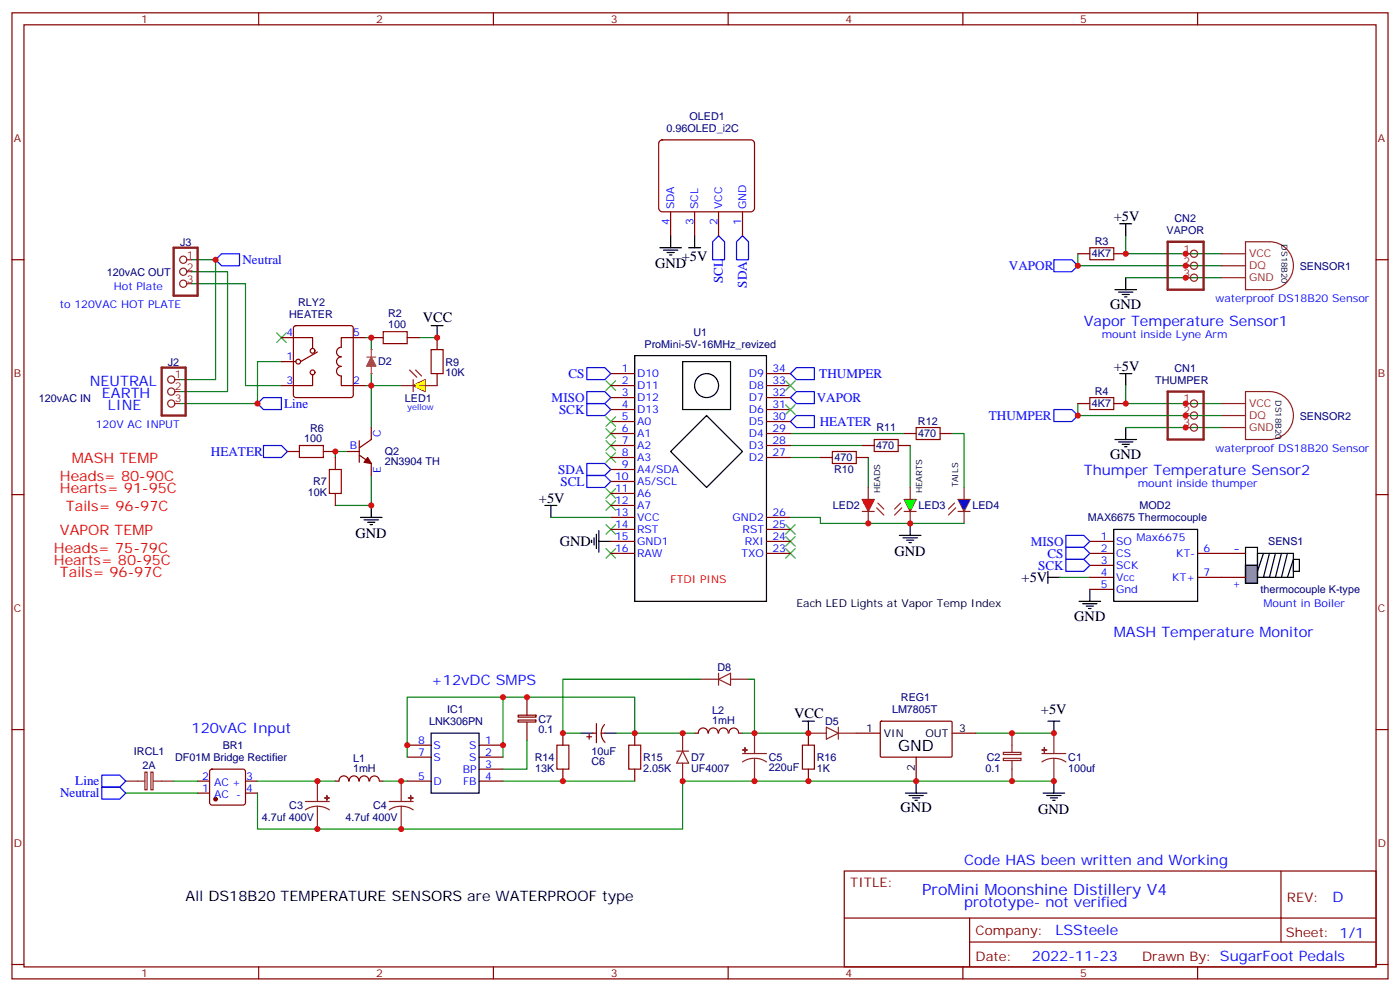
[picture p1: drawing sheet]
<svg xmlns="http://www.w3.org/2000/svg" width="412mm" height="292mm" viewBox="0 0 412 292" stroke-linecap="round" stroke-linejoin="round" font-family="sans-serif">
<g fill="none" stroke="#870000" stroke-width=".35">
<path d="M3.5 3.8h405.4v284.3h-405.4zM7.1 7.3h398.2v277.3h-398.2zM76.2 3.8v3.5M145.3 3.8v3.5M214.5 3.8v3.5M283.6 3.8v3.5M352.8 3.8v3.5M3.5 76.4h3.6M405.3 76.4h3.6M3.5 145.6h3.6M405.3 145.6h3.6M3.5 214.7h3.6"/>
<path d="M405.3 214.7h3.6M248.7 256.4h156.6v28.2h-156.6zM377.3 256.4v20.9M248.7 270.2h156.5M285.6 277.3h119.6M285.6 270.2v14.1M3.5 283.9h3.6M76.2 284.6v3.5M145.3 284.6v3.5M214.5 284.6v3.5M283.6 284.6v3.5M352.8 284.6v3.5"/>
<path d="M405.3 283.9h3.6"/>
</g>
<g fill="none" stroke="#000" stroke-width=".35">
<path d="M194.4 72.9h6.3M195.4 73.6h4.3M196.5 74.3h2.1M197.2 75h.7M197.6 69.4v3.5M202.8 72.9h3.6M204.6 69.4v3.5M127 95.8h3.5M128.8 95.8v3.6M329.8 110h3.6M331.6 110v3.5M328.4 129.4h6.4"/>
<path d="M329.5 130.1h4.2M330.6 130.8h2.1M331.3 131.5h.7M331.6 125.8v3.6M106.2 152.3h6.3M107.2 153h4.3M108.3 153.7h2.1M109 154.4h.7M109.4 148.8v3.5M174.3 159v.7M175 158.3v2.1M175.7 157.2v4.3"/>
<path d="M176.4 159.3h3.5M176.4 156.2v6.3M264.9 157.6h6.4M266 158.3h4.2M267.1 159h2.1M267.8 159.7h.7M268.1 154.1v3.5M308.7 169.9h3.5M308.7 168.2v3.5M317.9 177h6.3M318.9 177.7h4.2M320 178.4h2.1"/>
<path d="M320.7 179.1h.7M321 173.5v3.5M366.9 166.4h3.5M372.2 162.9l-1.8 5.3M373.9 162.9l-1.7 7h1.7l1.8-7M377.5 162.9l-1.8 7M379.2 162.9l-1.7 7M381 164.6l-1.8 5.3M236.4 212.3h3.5M238.1 212.3v3.5M308.7 212.3h3.5M310.4 212.3v3.5"/>
<path d="M266.7 233.4h6.3M267.8 234.1h4.2M268.8 234.8h2.1M269.5 235.5h.7M269.9 229.9v3.5M307.3 233.4h6.3M308.3 234.1h4.3M309.4 234.8h2.1M310.1 235.5h.7M310.4 229.9v3.5"/>
</g>
<path d="M211.7 69.4l1.7 1.8v5.2h-3.5v-5.2zM218.7 69.4l1.8 1.8v5.2h-3.5v-5.2zM172.9 118.8h5.3l1.7 1.7-1.7 1.8h-5.3zM172.9 115.3h5.3l1.7 1.7-1.7 1.8h-5.3zM172.9 108.2h5.3l1.7 1.8-1.7 1.7h-5.3zM77.6 131.1h5.3l1.8 1.8-1.8 1.8h-5.3zM172.9 136.4h5.3l1.7 1.8-1.7 1.7h-5.3zM172.9 139.9h5.3l1.7 1.8-1.7 1.8h-5.3zM234.6 122.3h5.3v3.5h-5.3l-1.8-1.7zM314 157.6h5.3l1.7 1.7-1.7 1.8h-5.3zM314 164.6h5.3l1.7 1.8-1.7 1.8h-5.3zM314 161.1h5.3l1.7 1.8-1.7 1.7h-5.3z" fill="none" stroke="#00f" stroke-width=".35"/>
<g fill="none" stroke="#008700" stroke-width=".35">
<path d="M56.4 76.4h7.1v35.3h-10.6M56.4 80h10.6v35.3h-14.1M56.4 83.5h15.9v30h10.6M107.6 99.4h1.8v3.5M123.5 99.4h5.3M82.9 106.4h-7.1v12.4h-22.9M109.4 110v3.5h-1.8M118.2 113.5h-8.8v12.3M331.6 113.5v5.3h28.2M102.3 132.9h-3.5v1.8M109.4 139.9v8.9h-10.6M331.6 125.8h28.2"/>
<path d="M312.2 169.9h8.8M287.5 215.8h22.9"/>
</g>
<g fill="none" stroke="#3c3" stroke-width=".35">
<path d="M81.5 98l2.8 2.8M84.3 98l-2.8 2.8M178.5 112.1l2.8 2.8M181.3 112.1l-2.8 2.8M178.5 126.2l2.8 2.8M178.5 129.7l2.8 2.8M178.5 133.2l2.8 2.9M181.3 126.2l-2.8 2.8M181.3 129.7l-2.8 2.8M181.3 133.2l-2.8 2.9M178.5 143.8l2.8 2.8M178.5 147.4l2.8 2.8"/>
<path d="M178.5 154.4l2.8 2.8M181.3 143.8l-2.8 2.8M181.3 147.4l-2.8 2.8M181.3 154.4l-2.8 2.8M231.4 154.4l2.8 2.8M231.4 157.9l2.8 2.9M234.2 154.4l-2.8 2.8M234.2 157.9l-2.8 2.9M178.5 161.5l2.8 2.8M181.3 161.5l-2.8 2.8M231.4 161.5l2.8 2.8M234.2 161.5l-2.8 2.8"/>
</g>
<path d="M125 112.1l-1.3 .9-1.1 .2 2.1-.6 .2-.3v.9l-1.6 .1 1.4-.2-.3-.2v-.3l-1.3 .3 .7-.4 1-.2 .2 .3v2.3l-2.5-1.2 2.4-.3-2.3-.2 2 .7 .3 .3v.2h-.7l-.7-.5 1.2 .3v-.8l.2 1.4h-.5l-.8-.6-.9-.4-.1-.4h-.4l1.1 .3" fill="none" stroke="#f00" stroke-width=".35"/>
<path d="M366.9 166.4h3.5v5.3h-3.5z" fill="#999" stroke="#000" stroke-width=".35"/>
<path d="M317.5 74.7v3.5h42.3M331.6 69.4v5.3h28.2M331.6 81.7h28.2M232.8 134.7h8.9M232.8 131.1h21.2M232.8 127.6h33.5M255.8 134.7v8.8M268.1 131.1v12.4" fill="none" stroke="#008700" stroke-width=".35"/>
<path d="M329.8 65.9h3.6M331.6 65.9v3.5M328.4 85.3h6.4M329.5 86h4.2M330.6 86.7h2.1M331.3 87.4h.7M331.6 81.7v3.6" fill="none" stroke="#000" stroke-width=".35"/>
<path d="M310.4 76.4h5.3l1.8 1.8-1.8 1.8h-5.3z" fill="none" stroke="#00f" stroke-width=".35"/>
<g fill="none" stroke="#8c2424" stroke-width=".35">
<path d="M349.2 74.7h1.5M349.2 78.2h1.5M349.2 81.7h1.5M349.2 118.8h1.5M349.2 122.3h1.5M349.2 125.8h1.5M298.1 215.8v5.6M310.4 215.8v6M295.6 223.2h5.1v.6h-5.1zM295.6 221.4h5.1v.7h-5.1zM298.1 223.9v6M306.9 221.8h7.1"/>
<path d="M310.4 223.2l1.9 .2 1.7 .9M310.4 223.2l-1.8 .2-1.7 .9M310.4 223.2v6.7"/>
<circle cx="351.7" cy="74.7" r="1.06"/>
<circle cx="351.7" cy="78.2" r="1.06"/>
<circle cx="351.7" cy="81.7" r="1.06"/>
<circle cx="351.7" cy="118.8" r="1.06"/>
<circle cx="351.7" cy="122.3" r="1.06"/>
<circle cx="351.7" cy="125.8" r="1.06"/>
</g>
<g fill="#8c2424" stroke="#8c2424" stroke-width=".35">
<path d="M306.9 220.7l1.4 .1z"/>
<path d="M307.6 220l.1 1.4z"/>
</g>
<path d="M344 71.2h10.5v14.1h-10.5zM344 115.3h10.5v14.1h-10.5z" fill="none" stroke="#8c2424" stroke-width=".71"/>
<path d="M108 105.1h2.7M109.4 105.1l1.3 2.7h-2.7zM109.4 102.9v2.2M109.4 107.8v2.2" fill="none" stroke="#a64a4a" stroke-width=".35"/>
<g fill="#a64a4a">
<circle cx="109.4" cy="110" r=".18"/>
<circle cx="109.4" cy="102.9" r=".18"/>
</g>
<path d="M109.4 105.1l1.3 2.7h-2.7z" fill="#a64a4a" stroke="#a64a4a" stroke-width=".29"/>
<path d="M51.2 72.9h7v14.1h-7zM47.6 108.2h7.1v14.1h-7.1z" fill="none" stroke="#8c2424" stroke-width=".71"/>
<g fill="none" stroke="#8c2424" stroke-width=".35">
<path d="M55 76.4h1.4M55 80h1.4M359.8 78.2h7.1M359.8 74.7h7.1M366.9 71.2h7a7.1 7.1 0 0 1 7.1 7 7.1 7.1 0 0 1-7.1 7.1h-7zM55 83.5h1.4M359.8 81.7h7.1M51.5 111.7h1.4M51.5 115.3h1.4M51.5 118.8h1.4M118.2 113.5h10.6M120.6 108.9l2.2 2.1"/>
<path d="M121.7 113.5l3.5-1.8v3.6zM121.7 111.7v3.6M122.4 108.9l1.8 1.8M359.8 118.8h7.1M366.9 115.3h7a7.1 7.1 0 0 1 7.1 7 7.1 7.1 0 0 1-7.1 7.1h-7zM359.8 125.8h7.1M359.8 122.3h7.1M254 147h3.5l-1.7 3.5zM254 150.5h3.5M255.8 143.5v10.6M258.2 149.5l2.1 2.1M258.6 148.1l1.7 1.7"/>
<path d="M265.3 148.1l-1.8 1.7M265.6 149.5l-2.1 2.1M266.3 150.5h3.6M266.3 147h3.6l-1.8 3.5zM268.1 143.5v10.6M281.2 148.1l-1.8 1.7M281.5 149.5l-2.1 2.1M282.2 150.5h3.6M282.2 147h3.6l-1.8 3.5zM284 143.5v10.6M206.4 199.9h5.3M211.7 199.9l3.5-1.7v3.5z"/>
<path d="M211.7 198.2v3.5M215.2 199.9h5.3M201.1 215.8v5.3M222.2 215.8v6M238.1 215.8h5.3M243.4 214l3.5 1.8-3.5 1.8zM246.9 214v3.6M246.9 215.8h5.3M37 229.9h5.7M42.7 227.3h.6v5.1h-.6zM44.4 227.3h.7v5.1h-.7zM45.2 229.9h6"/>
<path d="M90 235.9h7M93.5 237.3l-1.9 .2-1.6 .9M93.5 237.3l1.8 .3 1.7 .8M93.5 229.9v6M93.5 237.3v6.7M114.7 235.9h7M118.2 237.3l-1.9 .2-1.6 .9M118.2 237.3l1.8 .3 1.7 .8M118.2 229.9v6M118.2 237.3v6.7M199.3 221.1h3.5M201.1 221.1l1.7 3.5h-3.5z"/>
<path d="M201.1 224.6v5.3M218.7 221.8h7.1M222.2 223.2l1.9 .2 1.7 .9M222.2 223.2l-1.8 .2-1.7 .9M222.2 223.2v6.7"/>
<circle cx="54" cy="80" r="1.06"/>
<circle cx="54" cy="76.4" r="1.06"/>
<circle cx="54" cy="83.5" r="1.06"/>
<circle cx="50.4" cy="115.3" r="1.06"/>
<circle cx="50.4" cy="118.8" r="1.06"/>
<circle cx="50.4" cy="111.7" r="1.06"/>
</g>
<g fill="none" stroke="#870000" stroke-width=".35">
<path d="M194.3 41.6l.8-.4h26.1l.6 .2 .4 .8v19.1l-.2 .6-.8 .4h-26.1l-.6-.2-.5-.8v-19.1zM197.6 62.3v7.1M204.6 62.3v7.1M211.7 62.3v7.1M218.7 62.3v7.1M317.5 74.7h3.5M328.1 74.7h3.5M82.9 99.4h9.2v3.2M86.7 96.1l.4-.3h16.3l.5 .3 .2 .5v19.7l-.3 .5-.4 .2h-16.3l-.5-.2-.2-.5v-19.7zM107.6 99.4h-7.1v2.8a1.41 1.41 0 0 0-1.4 1.4 1.41 1.41 0 0 0 1.4 1.4 1.41 1.41 0 0 0-1.4 1.4 1.41 1.41 0 0 0 1.4 1.4 1.41 1.41 0 0 0-1.4 1.5 1.41 1.41 0 0 0 1.4 1.4v2.8h7.1M109.4 99.4h3.5M119.9 99.4h3.6"/>
<path d="M128.8 99.4v3.5M82.9 106.4h4.2M92.1 110.3v3.2h-9.2M93.5 103.6l-5 2.8M128.8 110v3.5M179.9 113.5h7.1M179.9 110h7.1M179.9 117h7.1M225.8 113.5h7M225.8 110h7M225.8 117h7M317.5 118.8h3.5"/>
<path d="M328.1 118.8h3.5M84.7 132.9h3.5M95.2 132.9h3.6M98.8 134.7v3.5M102.3 132.9h3.5M105.8 133.9l3.6 2.5v3.5M105.8 129.7v6.4M109.4 125.8v3.6l-3.6 2.4M179.9 134.7h7.1M179.9 131.1h7.1M179.9 127.6h7.1M179.9 120.5h7.1"/>
<path d="M179.9 124.1h7.1M179.9 138.2h7.1M225.8 134.7h7M225.8 131.1h7M225.8 127.6h7M225.8 120.5h7M225.8 124.1h7M241.7 134.7h3.5M252.2 134.7h3.6M254 131.1h3.5M264.6 131.1h3.5M266.3 127.6h3.6"/>
<path d="M276.9 127.6h3.6M98.8 145.2v3.6M179.9 159.3h7.1M179.9 152.3h7.1M179.9 155.8h7.1M179.9 141.7h7.1M179.9 145.2h7.1M179.9 148.8h7.1M225.8 159.3h7M225.8 152.3h7M225.8 155.8h7M321 159.3h7.1"/>
<path d="M179.9 162.9h7.1M225.8 162.9h7M321 162.9h7.1M321 166.4h7.1M321 169.9h7.1M321 173.5h7.1M352.8 162.9h14.1M352.8 169.9h14.1M119.9 219.3h7.1M141.1 219.3h7.1M152.6 210.5h5.3v.6h-5.3zM155.2 205.2v5.3"/>
<path d="M155.2 212.6v5.3M157.9 211.9h-5.3v.6h5.3v-.6M165.8 215.8v3.5M172.9 216.9h1.4M173.6 216.1v1.5M174.6 215.8h1.1M175.7 213v5.6M177.1 215.8h1.1M178.1 213.3a3.8 3.8 0 0 0 .1 5.2M187 215.8v3.5M208.5 215.8a1.41 1.41 0 0 0-1.4-1.5 1.41 1.41 0 0 0-1.4 1.5h-1.1M208.7 215.8a1.41 1.41 0 0 1 1.4-1.5 1.41 1.41 0 0 1 1.4 1.5"/>
<path d="M211.7 215.8a1.41 1.41 0 0 1 1.4-1.5 1.41 1.41 0 0 1 1.4 1.5M214.7 215.8a1.41 1.41 0 0 1 1.4-1.5 1.41 1.41 0 0 1 1.4 1.5M217.7 215.8h1M238.1 215.8v3.5M252.2 215.8h7.1M259.3 212.4l.3-.1h20.7l.2 .3-.1 10.1-.3 .1h-20.6l-.2-.3zM280.5 215.8h7M58.2 229.9h3.5M58.2 233.4h3.5M62 226.6l.4-.2h9.2l.5 .2 .2 .5v9.2l-.2 .5-.5 .2h-9.2l-.5-.3-.2-.4v-9.2zM72.3 229.9h3.5M72.3 233.4h3.5"/>
<path d="M102.7 229.9a1.41 1.41 0 0 0-1.4-1.5 1.41 1.41 0 0 0-1.4 1.5h-1.1M102.9 229.9a1.41 1.41 0 0 1 1.4-1.5 1.41 1.41 0 0 1 1.4 1.5M105.9 229.9a1.41 1.41 0 0 1 1.4-1.5 1.41 1.41 0 0 1 1.4 1.5M108.9 229.9a1.41 1.41 0 0 1 1.4-1.5 1.41 1.41 0 0 1 1.4 1.5M111.8 229.9h1.1M119.9 222.8h7.1M119.9 229.9h7.1M141.1 222.8h7.1M141.1 226.4h7.1M141.1 229.9h7.1M165.8 226.4v3.5M187 226.4v3.5"/>
<path d="M238.1 226.4v3.5M269.9 222.8v7.1"/>
<circle cx="87.8" cy="106.4" r=".71"/>
<circle cx="92.1" cy="109.6" r=".71"/>
<circle cx="92.1" cy="103.3" r=".71"/>
</g>
<g fill="none" stroke="#000" stroke-width=".35">
<path d="M187 104.7h38.8v72.3h-38.8zM201.1 106.4h14.1v14.1h-14.1zM208.1 122.3l10.6 10.6-10.6 10.6-10.5-10.6zM160.5 148.8h3.5M162.3 148.8v3.5M328.1 155.8h24.7v21.2h-24.7zM366.9 161.1h3.5v10.6h-3.5zM370.4 162.9h10.6v7h-10.6zM381 164.6h1.8v3.6h-1.8zM127 215.8h14.1v17.6h-14.1zM171.1 215.8h3.5M178.2 215.8h3.5"/>
<circle cx="208.1" cy="113.5" r="3.5"/>
</g>
<g fill="#870000" stroke="#870000" stroke-width=".35">
<path d="M108.3 134.7l1.1 1.7-2.2-.3z"/>
<circle cx="63.5" cy="235.2" r=".53"/>
</g>
<path d="M321 72.9h7.1v3.5h-7.1zM112.9 97.6h7v3.5h-7zM127 102.9h3.5v7.1h-3.5zM321 117h7.1v3.5h-7.1zM88.2 131.1h7v3.6h-7zM97 138.2h3.5v7h-3.5zM245.2 132.9h7v3.5h-7zM257.5 129.4h7.1v3.5h-7.1zM269.9 125.8h7v3.6h-7zM164 219.3h3.6v7.1h-3.6zM185.2 219.3h3.5v7.1h-3.5zM236.4 219.3h3.5v7.1h-3.5z" fill="none" stroke="#a10000" stroke-width=".35"/>
<g fill="#8c2424" stroke="#8c2424" stroke-width=".35">
<path d="M95.6 234.8l1.4 .1z"/>
<path d="M96.3 234.1v1.4z"/>
<path d="M120.3 234.8l1.4 .1z"/>
<path d="M121 234.1v1.4z"/>
<path d="M218.7 220.7l1.4 .1z"/>
<path d="M219.4 220l.1 1.4z"/>
</g>
<path d="M63.5 76.4l1.8-1.7h5.3v3.5h-5.3zM75.8 118.8l1.8-1.8h5.3v3.5h-5.3zM232.8 117l1.8-1.7h5.3v3.5h-5.3zM232.8 110l1.8-1.8h5.3v3.5h-5.3zM310.4 120.5h5.3l1.8 1.8-1.8 1.8h-5.3zM282.5 147.3h2.9l-1.3 2.4-.5-.5-.8-1.7 2.4-.2 .1 .3-1.2 .2h-1.1l1.9 .1-1.5 .3 1.3 .1-1 .2 .7 .1 .1 .2h-.5l-.4-.3 .5 .9v-.4M30 228.1h5.3l1.7 1.8-1.7 1.8h-5.3zM30 231.7h5.3l1.7 1.7-1.7 1.8h-5.3z" fill="none" stroke="#00f" stroke-width=".35"/>
<g fill="none" stroke="#008700" stroke-width=".35">
<path d="M317.5 118.8v3.5h42.3M280.5 127.6h3.5v15.9M162.3 152.3h17.6M232.8 152.3h8.9v1.8h42.3M206.4 199.9h-40.6v15.9h5.3M220.5 199.9h1.7v15.9M148.2 205.2h38.8v10.6M155.2 217.9v8.5h-7M181.7 215.8h5.3M187 215.8h17.6M218.7 215.8h19.4M37 233.4h21.2"/>
<path d="M51.2 229.9h7M75.8 229.9h23M112.9 229.9h7M119.9 222.8v-17.6h28.3v17.6M148.2 229.9h38.8M310.4 229.9h-109.3v14.1h-125.3v-10.6"/>
</g>
<path d="M231.4 112.1l2.8 2.8M231.4 119.1l2.8 2.9M234.2 112.1l-2.8 2.8M234.2 119.1l-2.8 2.9M178.5 122.7l2.8 2.8M181.3 122.7l-2.8 2.8" fill="none" stroke="#3c3" stroke-width=".35"/>
<path d="M122.5 113.7h2.5l.1 1.2-2.4-1.1 1.8 .1 .3 .1-1 .1 1.1 .1-.3 .1 .3 .3M125 112.1l-2.4 1.1h2.4v-.9l-1.4 .7 1.1-.3v.2" fill="none" stroke="#ff0" stroke-width=".35"/>
<path d="M254.3 147.2l.2 .8 1 1.4a.25 .25 0 0 0 .2 .3 .25 .25 0 0 0 .3-.3l1-1.6 .1-.5h-2.7l2.7 .2h-2.5l.7 .3h1.5l-2.2 .1 2 .2-1.7 .1 .9 .4h.5v-.2l-1.1 .3 .3 .2h.7l-.6 .1 .1 .4h.2v-.3" fill="none" stroke="#f00" stroke-width=".35"/>
<path d="M266.6 147.3l2.9-.1-1.2 2.5-.6-.5-.9-1.7h2.4l-2.1 .2 1.9 .1-1.7 .4h1.4l-1.3 .2 1.2 .1-.9 .2 .6 .2 .1 .3-.5-.2 .1 .3h.4l.1-.8" fill="none" stroke="#0f0" stroke-width=".35"/>
<g fill="#c00">
<circle cx="109.4" cy="99.4" r=".88"/>
<circle cx="109.4" cy="113.5" r=".88"/>
<circle cx="98.8" cy="132.9" r=".88"/>
<circle cx="128.8" cy="99.4" r=".88"/>
<circle cx="349.3" cy="118.8" r=".88"/>
<circle cx="349.3" cy="125.8" r=".88"/>
<circle cx="310.4" cy="215.8" r=".88"/>
<circle cx="298.1" cy="215.8" r=".88"/>
<circle cx="349.3" cy="81.7" r=".88"/>
<circle cx="349.3" cy="78.2" r=".88"/>
<circle cx="349.3" cy="74.7" r=".88"/>
<circle cx="317.5" cy="78.2" r=".88"/>
<circle cx="109.4" cy="148.8" r=".88"/>
<circle cx="63.5" cy="76.4" r=".88"/>
<circle cx="75.8" cy="118.8" r=".88"/>
<circle cx="93.5" cy="229.9" r=".88"/>
<circle cx="118.2" cy="229.9" r=".88"/>
<circle cx="93.5" cy="244" r=".88"/>
<circle cx="119.9" cy="219.3" r=".88"/>
<circle cx="148.2" cy="219.3" r=".88"/>
<circle cx="148.2" cy="205.2" r=".88"/>
<circle cx="165.8" cy="229.9" r=".88"/>
<circle cx="187" cy="215.8" r=".88"/>
<circle cx="155.2" cy="205.2" r=".88"/>
<circle cx="118.2" cy="244" r=".88"/>
<circle cx="201.1" cy="215.8" r=".88"/>
<circle cx="222.3" cy="215.8" r=".88"/>
<circle cx="222.3" cy="229.9" r=".88"/>
<circle cx="201.1" cy="229.9" r=".88"/>
<circle cx="165.8" cy="215.8" r=".88"/>
<circle cx="238.1" cy="215.8" r=".88"/>
<circle cx="269.9" cy="229.9" r=".88"/>
<circle cx="238.1" cy="229.9" r=".88"/>
<circle cx="310.4" cy="229.9" r=".88"/>
<circle cx="298.1" cy="229.9" r=".88"/>
<circle cx="349.3" cy="122.3" r=".88"/>
<circle cx="317.5" cy="122.3" r=".88"/>
<circle cx="268.1" cy="154.1" r=".88"/>
<circle cx="255.8" cy="154.1" r=".88"/>
<circle cx="331.6" cy="74.7" r=".88"/>
<circle cx="331.6" cy="118.8" r=".88"/>
</g>
<text font-size="4.6" x="264.6" y="221.1">GND</text>
<text font-size="4.6" fill="#00f" x="271.6" y="263.4">ProMini Moonshine Distillery V4</text>
<g font-size="4.2">
<text x="328.1" y="65.2">+5V</text>
<text x="200.8" y="76.9">+5V</text>
<text x="193" y="79">GND</text>
<text x="124.6" y="94.8">VCC</text>
<text x="327" y="90.9">GND</text>
<text x="328.1" y="109.3">+5V</text>
<text x="327" y="135">GND</text>
<text x="158.7" y="148.1">+5V</text>
<text x="104.7" y="158.3">GND</text>
<text x="164.9" y="160.8">GND</text>
<text x="263.5" y="163.6">GND</text>
<text x="300.9" y="171.3">+5V</text>
<text x="316.4" y="182.6">GND</text>
<text x="233.9" y="211.3">VCC</text>
<text x="306.6" y="210.1">+5V</text>
<text x="265.3" y="239.1">GND</text>
<text x="305.8" y="239.5">GND</text>
<text x="54.7" y="265.2">All DS18B20 TEMPERATURE SENSORS are WATERPROOF type</text>
</g>
<g font-size="4.2" fill="#00f">
<text x="319.3" y="95.8">Vapor Temperature Sensor1</text>
<text x="26.5" y="113.5">NEUTRAL</text>
<text x="30" y="117">EARTH</text>
<text x="31.7" y="120.5">LINE</text>
<text x="319.3" y="139.9">Thumper Temperature Sensor2</text>
<text x="363.4" y="162.9">-</text>
<text x="328.1" y="187.6">MASH Temperature Monitor</text>
<text x="127" y="201.7">+12vDC SMPS</text>
<text x="56.4" y="215.8">120vAC Input</text>
<text x="284" y="254.6">Code HAS been written and Working</text>
<text x="284" y="266.9">prototype- not verified</text>
<text x="392.5" y="265.6">D</text>
<text x="310.9" y="275.2">LSSteele</text>
<text x="304" y="283">2022-11-23</text>
</g>
<g font-size="4.2" fill="#f00">
<text x="21.2" y="136.4">MASH TEMP</text>
<text x="17.6" y="141.7">Heads= 80-90C</text>
<text x="17.6" y="145.2">Hearts= 91-95C</text>
<text x="19.4" y="150.5">Tails= 96-97C</text>
<text x="17.6" y="157.6">VAPOR TEMP</text>
<text x="15.9" y="162.9">Heads= 75-79C</text>
<text x="15.9" y="166.4">Hearts= 80-95C</text>
<text x="17.6" y="169.9">Tails= 96-97C</text>
</g>
<g font-size="3.9" fill="#00f">
<text x="71.4" y="77.6">Neutral</text>
<text x="212.9" y="83.4" transform="rotate(-90 212.9 83.4)">SCL</text>
<text x="297.2" y="79.5">VAPOR</text>
<text x="220" y="84.7" transform="rotate(-90 220 84.7)">SDA</text>
<text x="167.5" y="111.2">CS</text>
<text x="241.3" y="111.2">THUMPER</text>
<text x="162.5" y="118.3">MISO</text>
<text x="240.6" y="118.4">VAPOR</text>
<text x="83.7" y="120.1">Line</text>
<text x="164.7" y="121.8">SCK</text>
<text x="241.5" y="125.3">HEATER</text>
<text x="291.3" y="123.6">THUMPER</text>
<text x="62.1" y="134.2">HEATER</text>
<text x="164.4" y="139.4">SDA</text>
<text x="165.1" y="143">SCL</text>
<text x="303.6" y="160.6">MISO</text>
<text x="305.8" y="167.7">SCK</text>
<text x="308.6" y="164.1">CS</text>
<text x="22.2" y="231.1">Line</text>
<text x="17.7" y="234.7">Neutral</text>
</g>
<g font-size="3.9" fill="#800">
<text x="250.5" y="260.9">TITLE:</text>
<text x="379.1" y="265.6">REV:</text>
<text x="287.4" y="275.1">Company:</text>
<text x="378.7" y="275.8">Sheet: 1/1</text>
<text x="287.4" y="282.8">Date:</text>
<text x="336.4" y="282.9">Drawn By: SugarFoot Pedals</text>
</g>
<g font-size="3.2" fill="#800">
<text x="41.6" y="6.8">1</text>
<text x="110.8" y="6.8">2</text>
<text x="179.9" y="6.8">3</text>
<text x="249.1" y="6.8">4</text>
<text x="318.2" y="6.8">5</text>
<text x="4.1" y="41.9">A</text>
<text x="405.9" y="41.9">A</text>
<text x="4.1" y="111">B</text>
<text x="405.9" y="111">B</text>
<text x="4.1" y="180.2">C</text>
<text x="405.9" y="180.2">C</text>
<text x="4.1" y="249.3">D</text>
<text x="405.9" y="249.3">D</text>
<text x="41.6" y="287.6">1</text>
<text x="110.8" y="287.6">2</text>
<text x="179.9" y="287.6">3</text>
<text x="249.1" y="287.6">4</text>
<text x="318.2" y="287.6">5</text>
</g>
<g font-size="3.2" fill="#000080">
<text x="203.1" y="35.3">OLED1</text>
<text x="196.3" y="38.8">0.96OLED_i2C</text>
<text x="346" y="65.4">CN2</text>
<text x="343.6" y="68.8">VAPOR</text>
<text x="53" y="72.3">J3</text>
<text x="321.6" y="75.8">4K7</text>
<text x="322.5" y="72.2">R3</text>
<text x="31.5" y="81.1">120vAC OUT</text>
<text x="382.8" y="79.5">SENSOR1</text>
<text x="87.8" y="90">RLY2</text>
<text x="85.2" y="93.5">HEATER</text>
<text x="114.3" y="93.3">R2</text>
<text x="114.3" y="96.6">100</text>
<text x="204.3" y="98.8">U1</text>
<text x="49.4" y="107.6">J2</text>
<text x="111.4" y="107.5">D2</text>
<text x="131.2" y="107.7">R9</text>
<text x="189.9" y="102.3">ProMini-5V-16MHz_revized</text>
<text x="131.2" y="110.7">10K</text>
<text x="340.3" y="112.9">THUMPER</text>
<text x="346" y="109.5">CN1</text>
<text x="11.4" y="118.2">120vAC IN</text>
<text x="119.3" y="118.3">LED1</text>
<text x="321.6" y="119.9">4K7</text>
<text x="322.5" y="116.3">R4</text>
<text x="270.4" y="125.2">R12</text>
<text x="382.8" y="123.6">SENSOR2</text>
<text x="89.6" y="130.1">100</text>
<text x="91.3" y="127.1">R6</text>
<text x="258.2" y="127">R11</text>
<text x="270.5" y="128.7">470</text>
<text x="113.4" y="137">2N3904 TH</text>
<text x="113.4" y="134.1">Q2</text>
<text x="245.8" y="135.8">470</text>
<text x="258.1" y="132.3">470</text>
<text x="92.3" y="142.8">R7</text>
<text x="245.7" y="139.3">R10</text>
<text x="90.7" y="146">10K</text>
<text x="245.4" y="149.9">LED2</text>
<text x="270.6" y="149.9">LED3</text>
<text x="286.5" y="149.9">LED4</text>
<text x="335.7" y="149.9">MOD2</text>
<text x="320.4" y="153.5">MAX6675 Thermocouple</text>
<text x="373.6" y="160.5">SENS1</text>
<text x="371.3" y="174.6">thermocouple K-type</text>
<text x="211.3" y="197.6">D8</text>
<text x="131.7" y="209.9">IC1</text>
<text x="262.8" y="209.9">LM7805T</text>
<text x="265.4" y="206.4">REG1</text>
<text x="126.4" y="213.4">LNK306PN</text>
<text x="158.6" y="215.7">0.1</text>
<text x="158.6" y="212.7">C7</text>
<text x="209.8" y="213.2">1mH</text>
<text x="209.8" y="210.3">L2</text>
<text x="243.1" y="213.3">D5</text>
<text x="65.6" y="220.5">BR1</text>
<text x="39.4" y="222.2">IRCL1</text>
<text x="42" y="226.2">2A</text>
<text x="51.6" y="224">DF01M Bridge Rectifier</text>
<text x="104" y="227.3">1mH</text>
<text x="104" y="224.4">L1</text>
<text x="157.5" y="224.1">R14</text>
<text x="157.7" y="227.1">13K</text>
<text x="174.2" y="222.1">10uF</text>
<text x="174.2" y="225.2">C6</text>
<text x="189.4" y="227.1">2.05K</text>
<text x="189.4" y="224.1">R15</text>
<text x="203.6" y="227.1">UF4007</text>
<text x="203.6" y="224.1">D7</text>
<text x="226.5" y="227">220uF</text>
<text x="226.5" y="224">C5</text>
<text x="240.6" y="227.1">1K</text>
<text x="240.6" y="224.1">R16</text>
<text x="290.3" y="227.2">0.1</text>
<text x="290.7" y="224">C2</text>
<text x="314.7" y="227.2">100uf</text>
<text x="314.7" y="224">C1</text>
<text x="85.2" y="238.1">C3</text>
<text x="109.9" y="238.1">C4</text>
<text x="77.1" y="241.7">4.7uf 400V</text>
<text x="101.8" y="241.7">4.7uf 400V</text>
</g>
<g font-size="3.2" fill="#00f">
<text x="198.6" y="61.6" transform="rotate(-90 198.6 61.6)">SDA</text>
<text x="205.7" y="61.6" transform="rotate(-90 205.7 61.6)">SCL</text>
<text x="212.7" y="61.6" transform="rotate(-90 212.7 61.6)">VCC</text>
<text x="219.8" y="61.6" transform="rotate(-90 219.8 61.6)">GND</text>
<text x="197.2" y="66.1" transform="rotate(-90 197.2 66.1)">4</text>
<text x="204.3" y="66.1" transform="rotate(-90 204.3 66.1)">3</text>
<text x="211.3" y="66.1" transform="rotate(-90 211.3 66.1)">2</text>
<text x="218.4" y="66.1" transform="rotate(-90 218.4 66.1)">1</text>
<text x="33.5" y="85.3">Hot Plate</text>
<text x="358.1" y="88.8">waterproof DS18B20 Sensor</text>
<text x="17.6" y="90.6">to 120VAC HOT PLATE</text>
<text x="84.4" y="99">4</text>
<text x="104.1" y="99">5</text>
<text x="324.6" y="99.4">mount inside Lyne Arm</text>
<text x="84.4" y="106.1">1</text>
<text x="84.4" y="113.1">3</text>
<text x="104.1" y="113.1">2</text>
<text x="183.2" y="113.1">2</text>
<text x="183.2" y="109.6">1</text>
<text x="187.7" y="111">D10</text>
<text x="220.6" y="111">D9</text>
<text x="227.5" y="109.6">34</text>
<text x="227.5" y="113.1">33</text>
<text x="183.2" y="116.7">3</text>
<text x="187.7" y="118.1">D12</text>
<text x="187.7" y="114.5">D11</text>
<text x="220.6" y="114.5">D8</text>
<text x="220.6" y="118.1">D7</text>
<text x="227.5" y="116.7">32</text>
<text x="28.2" y="125.8">120V AC INPUT</text>
<text x="183.2" y="123.7">5</text>
<text x="183.2" y="120.2">4</text>
<text x="187.7" y="125.1">A0</text>
<text x="187.7" y="121.6">D13</text>
<text x="220.6" y="121.6">D6</text>
<text x="220.6" y="125.1">D5</text>
<text x="227.5" y="120.2">31</text>
<text x="227.5" y="123.7">30</text>
<text x="112.2" y="128.8" transform="rotate(-90 112.2 128.8)">C</text>
<text x="183.2" y="130.8">7</text>
<text x="183.2" y="127.2">6</text>
<text x="187.7" y="128.7">A1</text>
<text x="220.6" y="128.7">D4</text>
<text x="227.5" y="127.2">29</text>
<text x="227.5" y="130.8">28</text>
<text x="103" y="132.2">B</text>
<text x="183.2" y="134.3">8</text>
<text x="183.2" y="137.8">9</text>
<text x="187.7" y="135.7">A3</text>
<text x="187.7" y="132.2">A2</text>
<text x="220.6" y="132.2">D3</text>
<text x="220.6" y="135.7">D2</text>
<text x="227.5" y="134.3">27</text>
<text x="358.1" y="132.9">waterproof DS18B20 Sensor</text>
<text x="112.2" y="139.2" transform="rotate(-90 112.2 139.2)">E</text>
<text x="181.2" y="141.4">10</text>
<text x="187.7" y="142.8">A5/SCL</text>
<text x="187.7" y="139.2">A4/SDA</text>
<text x="335.1" y="143.5">mount inside thumper</text>
<text x="181.2" y="144.9">11</text>
<text x="181.2" y="148.4">12</text>
<text x="187.7" y="146.3">A6</text>
<text x="187.7" y="149.8">A7</text>
<text x="181.2" y="155.5">14</text>
<text x="181.2" y="151.9">13</text>
<text x="187.7" y="153.4">VCC</text>
<text x="215.8" y="153.4">GND2</text>
<text x="227.5" y="151.9">26</text>
<text x="227.5" y="155.5">25</text>
<text x="181.2" y="159">15</text>
<text x="187.7" y="160.4">GND1</text>
<text x="187.7" y="156.9">RST</text>
<text x="218.7" y="156.9">RST</text>
<text x="219.4" y="160.4">RXI</text>
<text x="227.5" y="159">24</text>
<text x="324.3" y="159">1</text>
<text x="328.8" y="160.4">SO</text>
<text x="334.7" y="159.3">Max6675</text>
<text x="181.2" y="162.5">16</text>
<text x="187.7" y="163.9">RAW</text>
<text x="218.4" y="163.9">TXO</text>
<text x="227.5" y="162.5">23</text>
<text x="324.3" y="162.5">2</text>
<text x="324.3" y="166.1">3</text>
<text x="328.8" y="163.9">CS</text>
<text x="328.8" y="167.5">SCK</text>
<text x="346.5" y="163.9">KT-</text>
<text x="354.5" y="162.5">6</text>
<text x="324.3" y="169.6">4</text>
<text x="324.3" y="173.1">5</text>
<text x="328.8" y="171">Vcc</text>
<text x="345.3" y="171">KT+</text>
<text x="354.5" y="169.6">7</text>
<text x="365.1" y="173.5" transform="rotate(-90 365.1 173.5)">+</text>
<text x="328.8" y="174.5">Gnd</text>
<text x="372.2" y="178.8">Mount in Boiler</text>
<text x="123.2" y="219">8</text>
<text x="127.7" y="220.4">S</text>
<text x="138.2" y="220.4">S</text>
<text x="142.9" y="219">1</text>
<text x="123.2" y="222.5">7</text>
<text x="127.7" y="223.9">S</text>
<text x="136.3" y="227.4">BP</text>
<text x="138.2" y="223.9">S</text>
<text x="142.9" y="222.5">2</text>
<text x="142.9" y="226">3</text>
<text x="59.5" y="233.1">1</text>
<text x="59.5" y="229.6">2</text>
<text x="63" y="231.3">AC +</text>
<text x="72.5" y="229.6">3</text>
<text x="72.5" y="233.1">4</text>
<text x="123.2" y="229.6">5</text>
<text x="127.7" y="231">D</text>
<text x="136.4" y="231">FB</text>
<text x="142.9" y="229.6">4</text>
<text x="63" y="234.8">AC -</text>
</g>
<g font-size="3.2" fill="#8d2323">
<text x="55" y="76.1">1</text>
<text x="348.6" y="74.3">1</text>
<text x="348.6" y="77.9">2</text>
<text x="367.9" y="75.7">VCC</text>
<text x="55" y="79.6">2</text>
<text x="55" y="83.1">3</text>
<text x="348.6" y="81.4">3</text>
<text x="367.9" y="82.8">GND</text>
<text x="367.9" y="79.3">DQ</text>
<text x="51.5" y="111.4">1</text>
<text x="51.5" y="114.9">2</text>
<text x="51.5" y="118.4">3</text>
<text x="348.6" y="118.4">1</text>
<text x="367.9" y="119.8">VCC</text>
<text x="348.6" y="122">2</text>
<text x="348.6" y="125.5">3</text>
<text x="367.9" y="123.4">DQ</text>
<text x="367.9" y="126.9">GND</text>
</g>
<text font-size="3.2" fill="#f00" x="197.6" y="171.7">FTDI PINS</text>
<g font-size="3.2">
<text x="234.6" y="178.8">Each LED Lights at Vapor Temp Index</text>
<text x="255.2" y="215.4">1</text>
<text x="282.6" y="215.4">3</text>
<text x="260.3" y="216.9">VIN</text>
<text x="272.6" y="216.9">OUT</text>
<text x="269.5" y="227" transform="rotate(-90 269.5 227)">2</text>
</g>
<g font-size="2.5">
<text x="377.5" y="71.9" transform="rotate(90 377.5 71.9)">DS18B20</text>
<text x="375.7" y="117.8" transform="rotate(90 375.7 117.8)">DS18B20</text>
<text x="282.2" y="143.5" transform="rotate(-90 282.2 143.5)">TAILS</text>
<text x="259.3" y="145.2" transform="rotate(-90 259.3 145.2)">HEADS</text>
<text x="271.6" y="145.2" transform="rotate(-90 271.6 145.2)">HEARTS</text>
</g>
<text font-size="2.5" fill="#00f" x="119.9" y="120.5">yellow</text>
</svg>
